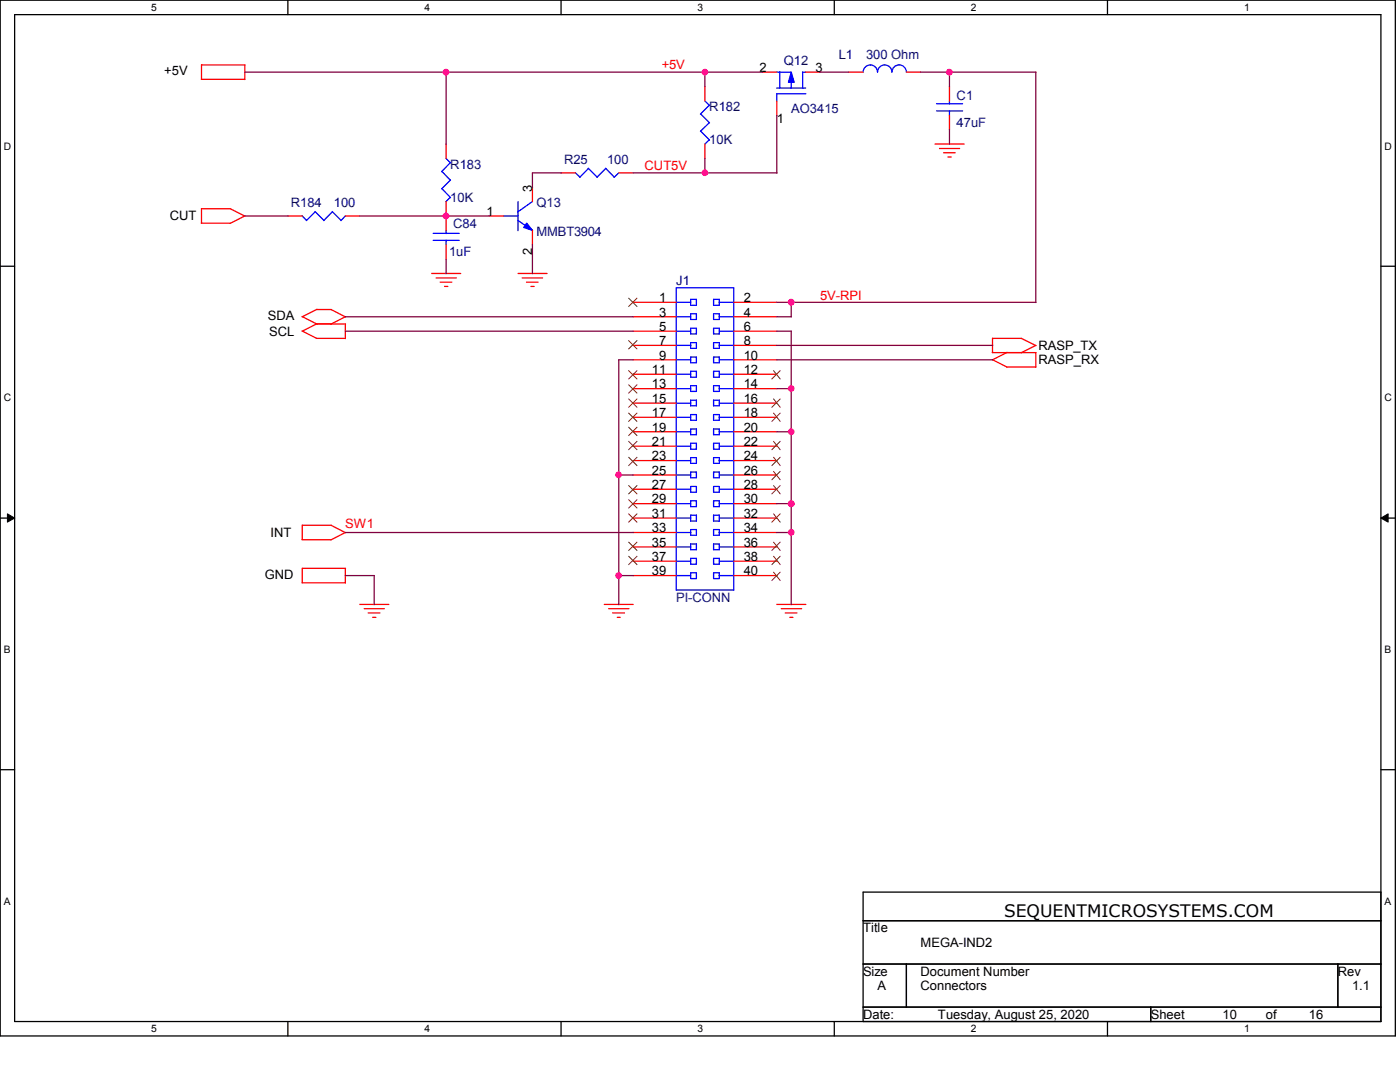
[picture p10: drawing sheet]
<svg xmlns="http://www.w3.org/2000/svg" width="279mm" height="216mm" viewBox="0 0 279 216" stroke-linecap="round" stroke-linejoin="round" font-family="sans-serif">
<path d="M0 0h278.5v206.7h-278.5zM2.9 2.9h272.7v200.9h-272.7z" fill="none" stroke="#000" stroke-width=".25"/>
<g fill="#fff">
<path d="M30.2 .3h1.1v2.3h-1.1z"/>
<path d="M30.2 204.1h1.1v2.3h-1.1z"/>
</g>
<path d="M57.4 0v2.9M57.4 203.8v2.9" fill="none" stroke="#000" stroke-width=".25"/>
<g fill="#fff">
<path d="M84.7 .3h1.1v2.3h-1.1z"/>
<path d="M84.7 204.1h1.1v2.3h-1.1z"/>
</g>
<path d="M112 0v2.9M112 203.8v2.9" fill="none" stroke="#000" stroke-width=".25"/>
<g fill="#fff">
<path d="M139.2 .3h1.1v2.3h-1.1z"/>
<path d="M139.2 204.1h1.1v2.3h-1.1z"/>
</g>
<path d="M166.5 0v2.9M166.5 203.8v2.9" fill="none" stroke="#000" stroke-width=".25"/>
<g fill="#fff">
<path d="M193.8 .3h1.1v2.3h-1.1z"/>
<path d="M193.8 204.1h1.1v2.3h-1.1z"/>
</g>
<path d="M221 0v2.9M221 203.8v2.9" fill="none" stroke="#000" stroke-width=".25"/>
<g fill="#fff">
<path d="M248.3 .3h1.1v2.3h-1.1z"/>
<path d="M248.3 204.1h1.1v2.3h-1.1z"/>
<path d="M.8 28h1.4v2.3h-1.4z"/>
<path d="M276.3 28h1.4v2.3h-1.4z"/>
<path d="M.8 78.2h1.4v2.3h-1.4z"/>
<path d="M276.3 78.2h1.4v2.3h-1.4z"/>
</g>
<path d="M0 53.1h2.9M275.6 53.1h2.9" fill="none" stroke="#000" stroke-width=".25"/>
<g fill="#fff">
<path d="M.8 128.5h1.3v2.2h-1.3z"/>
<path d="M276.3 128.5h1.3v2.2h-1.3z"/>
</g>
<path d="M0 103.4h2.9M275.6 103.4h2.9" fill="none" stroke="#000" stroke-width=".25"/>
<path d="M1.5 102.5l1.4 .9-1.4 .8zM275.6 103.4l1.4-.9v1.7z" fill="#000" stroke="#000" stroke-width=".2"/>
<g fill="#fff">
<path d="M.8 178.7h1.3v2.2h-1.3z"/>
<path d="M276.3 178.7h1.3v2.2h-1.3z"/>
</g>
<path d="M0 153.6h2.9M275.6 153.6h2.9M172.3 178h103.3v25.8h-103.3zM172.3 183.7h103.3M172.3 192.4h103.3M180.9 192.4v8.6M267 192.4v8.6M172.3 201h103.3M229.7 201v2.8" fill="none" stroke="#000" stroke-width=".25"/>
<g fill="none" stroke="#f00" stroke-width=".25">
<path d="M40.2 15.8h8.7M40.2 12.9v2.9M40.2 13h8.7M48.9 13v2.9M140.7 17.3v2.9M152.2 14.4h2.8M160.8 14.4h2.9M169.4 14.4h2.9M180.9 14.4h2.8M189.5 17.3v2.9M89 28.7v2.9M106.3 37.4v2.8"/>
<path d="M112 34.5h2.9M123.5 34.5h2.8M140.7 28.7v2.9M155 20.2v2.8M186.6 28.7h5.8M187.5 29.6h4M188.3 30.5h2.3M189.2 31.3h.6M189.5 23v2.9M40.2 41.6v2.9M40.2 41.7h5.8M46 41.7l2.9 1.4"/>
<path d="M48.9 43.1l-3 1.5-5.7-.1M57.4 43.1h2.9M68.9 43.1h2.9M86.1 54.6h5.8M87 55.5h4.1M87.8 56.3h2.4M88.7 57.1h.7M89 40.2v5.8M89 48.9v2.8M97.6 43.1h2.9M103.4 54.6h5.8M104.2 55.5h4.1"/>
<path d="M105.1 56.3h2.3M106 57.1h.6M106.3 46v2.9M60.3 66l2.9 1.5M60.3 63.2l2.9 1.4M63.2 64.6h5.8M63.2 67.5h5.7M63.2 61.8h2.9M63.2 64.6l-2.9 1.5M63.2 61.7l-2.9 1.5M66.1 61.8l2.9 1.4M68.9 64.6v3"/>
<path d="M68.9 63.2l-2.9 1.5M126.3 60.3h8.7M126.3 63.2h8.7M126.3 66.1h8.7M126.3 68.9h8.7M126.3 71.8h8.7M126.3 77.6h8.7M126.3 74.7h8.7M146.4 60.3h8.6M146.4 63.2h8.6M146.4 66.1h8.6M146.4 68.9h8.6"/>
<path d="M146.4 71.8h8.6M146.4 77.6h8.6M146.4 74.7h8.6M198 70.4h8.8M198 71.8l3 1.4M198.1 67.5h5.8M198.1 67.5v2.9M200.9 73.2h5.8M201 70.3l-2.9 1.5M203.8 67.5l3 1.5M206.7 70.4v2.9M206.7 68.9l-2.9 1.5"/>
<path d="M126.3 94.8h8.7M126.3 86.1h8.7M126.3 80.4h8.7M126.3 83.3h8.7M126.3 89h8.7M126.3 91.9h8.7M126.3 97.6h8.7M146.4 94.8h8.6M146.4 86.1h8.6M146.4 80.4h8.6M146.4 83.3h8.6M146.4 89h8.6"/>
<path d="M146.4 91.9h8.6M146.4 97.6h8.6M60.3 116.3h8.6M60.3 113.4h8.7M60.3 104.8v2.9M60.3 113.4v2.9M60.3 104.8h5.8M66.1 104.8l2.9 1.5M68.9 113.4v2.9M68.9 106.3l-2.9 1.4h-5.7M126.3 114.9h8.7M126.3 100.5h8.7"/>
<path d="M126.3 106.3h8.7M126.3 103.4h8.7M126.3 109.1h8.7M126.3 112h8.7M146.4 114.9h8.6M146.4 100.5h8.6M146.4 106.3h8.6M146.4 103.4h8.6M146.4 109.1h8.6M146.4 112h8.6M71.8 120.6h5.8M72.7 121.5h4"/>
<path d="M73.5 122.3h2.3M74.4 123.2h.6M120.6 120.6h5.8M121.5 121.5h4M122.3 122.3h2.3M123.2 123.2h.6M155 120.6h5.8M155.9 121.5h4.1M156.7 122.3h2.3M157.6 123.2h.6"/>
</g>
<g fill="none" stroke="#00f" stroke-width=".25">
<path d="M155 17.6h5.8M155 14.4h2.9M155 18.7v1.5M155 18.7h5.8M155.6 14.4v3.2M157.9 15.8v1.8M160.1 14.4h.7M160.2 14.4v3.2M172.3 14.4a1.44 1.44 0 0 1 1.4-1.4 1.44 1.44 0 0 1 1.4 1.4 1.44 1.44 0 0 1 1.5-1.4 1.44 1.44 0 0 1 1.4 1.4 1.44 1.44 0 0 1 1.5-1.4 1.44 1.44 0 0 1 1.4 1.4M88.2 37.6l1.7 1.8M89 31.6l.9 .9M89.9 32.5l-1.8 1.7 1.8 1.8"/>
<path d="M89.9 35.9l-1.8 1.8M89.9 39.4l-.9 .9M114.8 34.5l.9 .8M117.4 33.6l1.8 1.7M117.4 33.6l-1.7 1.8M120.9 33.6l1.7 1.7M120.9 33.6l-1.8 1.8M123.5 34.5l-.9 .9M139.8 22.7l1.8 1.8M139.8 26.2l1.8 1.7M140.7 20.2l.9 .8M141.6 21l-1.8 1.8"/>
<path d="M141.6 24.5l-1.8 1.7M141.6 27.9l-1 .9M186.9 22.1h5.2M186.9 20.7h5.2M189.5 20.2v.5M189.5 22.1v.9M60.3 43.1l.9 .9M62.9 42.2l1.7 1.8M62.9 42.2l-1.8 1.8M66.3 42.2l1.7 1.8 .9-.9M66.3 42.2l-1.7 1.8M86.4 48h5.3"/>
<path d="M86.4 46.6h5.3M89 46v.6M89 47.9v1M100.5 43.1h2.9M103.4 44l2.9 2M103.4 40.2v5.8M106.3 40.2l-3 2.1M135 57.4h11.4v60.3h-11.4zM137.8 59.7h1.2v1.2h-1.2zM142.4 59.7h1.2v1.2h-1.2zM135 60.3h2.9M135 63.2h2.9"/>
<path d="M135 66.1h2.9M135 68.9h2.9M135 71.8h2.9M135 74.7h2.9M135 77.6h2.9M137.8 62.6h1.2v1.2h-1.2zM137.8 65.5h1.2v1.1h-1.2zM137.8 68.4h1.2v1.1h-1.2zM137.8 71.2h1.2v1.2h-1.2zM137.8 74.1h1.2v1.2h-1.2zM137.8 77h1.2v1.1h-1.2zM137.8 79.8h1.2v1.2h-1.2z"/>
<path d="M142.4 62.6h1.2v1.2h-1.2zM142.4 65.5h1.2v1.1h-1.2zM142.4 68.4h1.2v1.1h-1.2zM142.4 71.2h1.2v1.2h-1.2zM142.4 74.1h1.2v1.2h-1.2zM142.4 77h1.2v1.1h-1.2zM142.4 79.8h1.2v1.2h-1.2zM143.5 60.3h2.9M143.5 63.2h2.9M143.5 66.1h2.9M143.5 68.9h2.9M143.5 71.8h2.9"/>
<path d="M143.5 74.7h2.9M143.5 77.6h2.9M135 80.4h2.9M135 83.3h2.9M135 86.1h2.9M135 89h2.9M135 91.9h2.9M135 94.8h2.9M135 97.6h2.9M137.8 82.7h1.2v1.2h-1.2zM137.8 85.6h1.2v1.1h-1.2zM137.8 88.4h1.2v1.2h-1.2z"/>
<path d="M137.8 91.3h1.2v1.2h-1.2zM137.8 94.2h1.2v1.1h-1.2zM137.8 97.1h1.2v1.1h-1.2zM137.8 99.9h1.2v1.2h-1.2zM142.4 82.7h1.2v1.2h-1.2zM142.4 85.6h1.2v1.1h-1.2zM142.4 88.4h1.2v1.2h-1.2zM142.4 91.3h1.2v1.2h-1.2zM142.4 94.2h1.2v1.1h-1.2zM142.4 97.1h1.2v1.1h-1.2zM142.4 99.9h1.2v1.2h-1.2zM143.5 80.4h2.9"/>
<path d="M143.5 83.3h2.9M143.5 86.1h2.9M143.5 89h2.9M143.5 91.9h2.9M143.5 94.8h2.9M143.5 97.6h2.9M135 100.5h2.9M135 103.4h2.9M135 106.3h2.9M135 109.1h2.9M135 112h2.9M135 114.9h2.9"/>
<path d="M137.8 102.8h1.2v1.2h-1.2zM137.8 105.7h1.2v1.1h-1.2zM137.8 108.5h1.2v1.2h-1.2zM137.8 111.4h1.2v1.2h-1.2zM137.8 114.3h1.2v1.1h-1.2zM142.4 102.8h1.2v1.2h-1.2zM142.4 105.7h1.2v1.1h-1.2zM142.4 108.5h1.2v1.2h-1.2zM142.4 111.4h1.2v1.2h-1.2zM142.4 114.3h1.2v1.1h-1.2zM143.5 100.5h2.9M143.5 103.4h2.9"/>
<path d="M143.5 106.3h2.9M143.5 109.1h2.9M143.5 112h2.9M143.5 114.9h2.9"/>
</g>
<g fill="none" stroke="#804000" stroke-width=".2">
<path d="M125.4 59.4l1.8 1.8M127.2 59.4l-1.8 1.8M125.4 67.9l1.8 1.8M125.4 73.9l1.8 1.8M125.4 76.7l1.8 1.8M125.4 79.6l1.8 1.7M127.2 67.9l-1.8 1.8M127.2 73.9l-1.8 1.8M127.2 76.7l-1.8 1.8M127.2 79.6l-1.8 1.7M154.3 73.9l1.5 1.8M154.3 79.6l1.5 1.7"/>
<path d="M155.8 73.9l-1.8 1.8M155.8 79.6l-1.8 1.7M125.4 82.4l1.8 1.7M125.4 85.2l1.8 1.8M125.4 88l1.8 1.8M125.4 91.2l1.8 1.8M125.4 96.8l1.8 1.8M125.4 99.7l1.8 1.7M127.2 82.4l-1.8 1.7M127.2 85.2l-1.8 1.8M127.2 88l-1.8 1.8M127.2 91.2l-1.8 1.8"/>
<path d="M127.2 96.8l-1.8 1.8M127.2 99.7l-1.8 1.7M154.3 82.4l1.5 1.7M154.3 88l1.5 1.8M154.3 91.2l1.5 1.8M154.3 94l1.5 1.8M154.3 96.8l1.5 1.8M155.8 82.4l-1.8 1.7M155.8 88l-1.8 1.8M155.8 91.2l-1.8 1.8M155.8 94l-1.8 1.8M155.8 96.8l-1.8 1.8"/>
<path d="M125.4 102.5l1.8 1.7M125.4 108.1l1.8 1.8M125.4 110.9l1.8 1.8M127.2 102.5l-1.8 1.7M127.2 108.1l-1.8 1.8M127.2 110.9l-1.8 1.8M154.3 102.5l1.5 1.7M154.3 108.1l1.5 1.8M154.3 110.9l1.5 1.8M154.3 114.1l1.5 1.8M155.8 102.5l-1.8 1.7M155.8 108.1l-1.8 1.8"/>
<path d="M155.8 110.9l-1.8 1.8M155.8 114.1l-1.8 1.8"/>
</g>
<g fill="#00f" stroke="#00f" stroke-width=".25">
<path d="M105.1 44.5l1.2 1.5-1.8-.6z"/>
<path d="M157.9 14.4l.6 2h-1.1z"/>
</g>
<g fill="none" stroke="#800040" stroke-width=".25">
<path d="M48.9 14.4h103.3M89 14.4v14.4M140.7 14.4v2.9M163.7 14.4h5.7M183.7 14.4h23.1M189.5 14.4v2.9M206.7 14.4v46M112 34.5h-5.7v2.9M126.3 34.5h28.8M140.7 31.6v2.9M155 23v11.5M189.5 25.9v2.9"/>
<path d="M48.9 43.1h8.6M71.8 43.1h25.9M89 51.7v2.9M106.3 48.9v5.7M68.9 63.2h57.5M68.9 66.1h57.5M126.4 71.8h-2.9v48.8M155 60.3h51.8M155 63.2h2.9M155 68.9h43.1M155 71.8h43.1M155 66.1h2.9"/>
<path d="M155 77.6h2.9M157.9 60.3v2.9M157.9 66.1v54.5M123.5 94.8h2.9M155 86.1h2.9M68.9 114.9h5.8M68.9 106.3h57.5M74.7 114.9v5.7M123.5 114.9h2.9M155 100.5h2.9M155 106.3h2.9"/>
</g>
<g fill="#f0f" stroke="#f0f" stroke-width=".25">
<circle cx="123.4" cy="94.7" r=".55"/>
<circle cx="123.4" cy="114.9" r=".55"/>
<circle cx="157.9" cy="100.5" r=".55"/>
<circle cx="157.9" cy="86.1" r=".55"/>
<circle cx="157.9" cy="77.5" r=".55"/>
<circle cx="157.9" cy="60.3" r=".56"/>
<circle cx="157.9" cy="106.2" r=".55"/>
<circle cx="140.7" cy="34.5" r=".55"/>
<circle cx="189.5" cy="14.4" r=".56"/>
<circle cx="140.7" cy="14.4" r=".55"/>
<circle cx="89" cy="43.1" r=".56"/>
<circle cx="89" cy="14.4" r=".56"/>
</g>
<text font-size="3.4" x="200.4" y="182.9">SEQUENTMICROSYSTEMS.COM</text>
<g font-size="2.6" fill="#000080">
<text x="167.4" y="11.9">L1</text>
<text x="172.8" y="11.9">300 Ohm</text>
<text x="156.5" y="13">Q12</text>
<text x="141.6" y="22.2">R182</text>
<text x="157.9" y="22.5">AO3415</text>
<text x="190.9" y="19.9">C1</text>
<text x="141.6" y="28.8">10K</text>
<text x="190.9" y="25.4">47uF</text>
<text x="89.9" y="33.7">R183</text>
<text x="112.6" y="32.8">R25</text>
<text x="121.2" y="32.8">100</text>
<text x="58" y="41.4">R184</text>
<text x="66.6" y="41.4">100</text>
<text x="89.9" y="40.3">10K</text>
<text x="107.1" y="41.4">Q13</text>
<text x="90.5" y="45.4">C84</text>
<text x="107.1" y="47.2">MMBT3904</text>
<text x="89.6" y="51.2">1uF</text>
<text x="135" y="56.9">J1</text>
<text x="135" y="120.1">PI-CONN</text>
</g>
<g font-size="2.6">
<text x="32.8" y="15">+5V</text>
<text x="151.6" y="14.4">2</text>
<text x="162.8" y="14.4">3</text>
<text x="155.1" y="24.5">1</text>
<text x="106.2" y="38.2" transform="rotate(-90 106.2 38.2)">3</text>
<text x="33.9" y="44">CUT</text>
<text x="97.1" y="43.1">1</text>
<text x="106.2" y="51" transform="rotate(-90 106.2 51)">2</text>
<text x="53.4" y="63.8">SDA</text>
<text x="131.5" y="60.3">1</text>
<text x="131.5" y="63.2">3</text>
<text x="148.4" y="60.3">2</text>
<text x="148.4" y="63.2">4</text>
<text x="53.7" y="67">SCL</text>
<text x="131.5" y="66">5</text>
<text x="131.5" y="68.9">7</text>
<text x="131.5" y="71.8">9</text>
<text x="148.4" y="66">6</text>
<text x="148.4" y="68.9">8</text>
<text x="148.4" y="71.8">10</text>
<text x="207.3" y="69.9">RASP_TX</text>
<text x="130.1" y="74.6">11</text>
<text x="130.1" y="77.5">13</text>
<text x="148.4" y="77.5">14</text>
<text x="148.4" y="74.6">12</text>
<text x="207.3" y="72.7">RASP_RX</text>
<text x="130.1" y="80.4">15</text>
<text x="130.1" y="83.2">17</text>
<text x="148.4" y="80.4">16</text>
<text x="148.4" y="83.2">18</text>
<text x="130.1" y="86.1">19</text>
<text x="130.1" y="89">21</text>
<text x="148.4" y="86.1">20</text>
<text x="148.4" y="89">22</text>
<text x="130.1" y="94.7">25</text>
<text x="130.1" y="91.9">23</text>
<text x="148.4" y="91.9">24</text>
<text x="148.4" y="94.7">26</text>
<text x="130.1" y="97.6">27</text>
<text x="130.1" y="100.5">29</text>
<text x="148.4" y="100.5">30</text>
<text x="148.4" y="97.6">28</text>
<text x="54" y="107.1">INT</text>
<text x="130.1" y="103.3">31</text>
<text x="130.1" y="106.2">33</text>
<text x="148.4" y="106.2">34</text>
<text x="148.4" y="103.3">32</text>
<text x="130.1" y="109.1">35</text>
<text x="130.1" y="111.9">37</text>
<text x="148.4" y="109.1">36</text>
<text x="148.4" y="111.9">38</text>
<text x="52.9" y="115.5">GND</text>
<text x="130.1" y="114.8">39</text>
<text x="148.4" y="114.8">40</text>
<text x="172.3" y="186.1">Title</text>
<text x="183.7" y="188.9">MEGA-IND2</text>
<text x="172.3" y="194.7">Size</text>
<text x="175.1" y="197.6">A</text>
<text x="183.7" y="197.6">Connectors</text>
<text x="183.7" y="194.7">Document Number</text>
<text x="267" y="194.7">Rev</text>
<text x="269.8" y="197.6">1.1</text>
<text x="172.3" y="203.3">Date:</text>
<text x="187.2" y="203.3">Tuesday, August 25, 2020</text>
<text x="229.7" y="203.3">Sheet</text>
<text x="244" y="203.3">10</text>
<text x="252.6" y="203.3">of</text>
<text x="261.2" y="203.3">16</text>
</g>
<g font-size="2.6" fill="#f00">
<text x="132.1" y="13.8">+5V</text>
<text x="128.6" y="34">CUT5V</text>
<text x="163.7" y="59.8">5V-RPI</text>
<text x="68.9" y="105.4">SW1</text>
</g>
<g font-size="2">
<text x="30.2" y="2.2">5</text>
<text x="84.7" y="2.2">4</text>
<text x="139.2" y="2.2">3</text>
<text x="193.7" y="2.2">2</text>
<text x="248.3" y="2.2">1</text>
<text x=".8" y="29.9">D</text>
<text x="276.3" y="29.9">D</text>
<text x=".8" y="80.1">C</text>
<text x="276.3" y="80.1">C</text>
<text x=".8" y="130.3">B</text>
<text x="276.3" y="130.3">B</text>
<text x=".8" y="180.5">A</text>
<text x="276.3" y="180.5">A</text>
<text x="30.2" y="206">5</text>
<text x="84.7" y="206">4</text>
<text x="139.2" y="206">3</text>
<text x="193.7" y="206">2</text>
<text x="248.3" y="206">1</text>
</g>
</svg>
